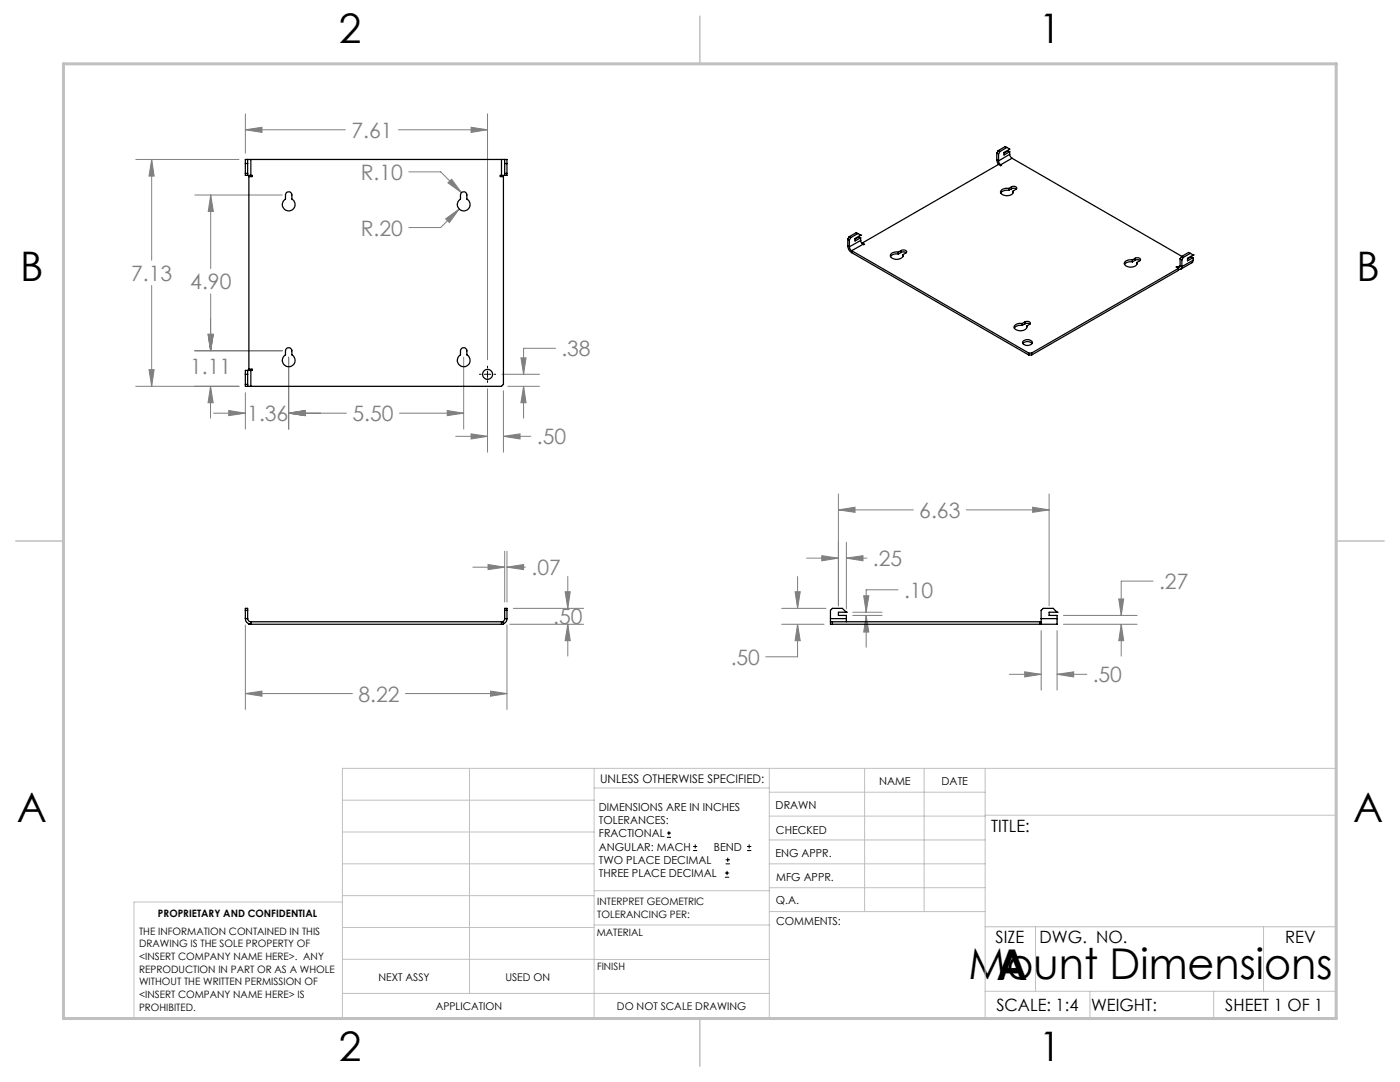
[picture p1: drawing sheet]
<svg xmlns="http://www.w3.org/2000/svg" width="279mm" height="216mm" viewBox="0 0 279 216" stroke-linecap="round" stroke-linejoin="round" font-family="sans-serif">
<g fill="none" stroke="#000" stroke-width=".2">
<path d="M95.7 74.7h.3M96.7 74.7h1.2M97.3 73.1v.3M97.3 74v1.3M97.3 76v.3M98.6 74.7h.3M133.1 167.1h.8M133.1 166.2h.8M133.5 165.8v.9M138.3 169.7h.8M138.3 168.9h.8M138.7 168.5v.8"/>
<path d="M144.7 175h.8M144.7 174.2h.8M144.8 172.4h.9M144.8 171.6h.9M145.1 173.8v.8M145.2 171.1v.9M149.1 169.7h.8M149.1 168.9h.8M149.5 168.5v.8"/>
</g>
<g fill="none" stroke="#808080" stroke-width=".2">
<path d="M27.1 31.8h20.6M30.3 31.8l.5 3.3h-1.1zM30.3 31.8v20.1M38.9 38.9h17.4M42.1 38.9l.5 3.3h-1zM42.1 38.9v14.7M49 25.9l3.3-.5v1zM49 22.7v7.9M49 25.9h19.9M79.5 25.9h17.8M81.6 34.3h6.3l4.2 4.2M89.4 36.5l.7-.7 2 2.7z"/>
<path d="M94 25.4l3.3 .5-3.3 .5zM97.3 22.7v49.1M30.3 57v20.1M42.1 58.6v11.4M88.9 43.7l2.8-2-2 2.7zM91.7 41.7l-3.8 3.7h-6.3M27.1 77.1h20.6M29.7 73.8h1.1l-.5 3.3zM38.8 70h17.5M41.5 66.7h1l-.5 3.3zM41.6 66.7h1l-.5 3.3zM42 77.1l.5 3.3h-1z"/>
<path d="M42 63.6v6.4M42 77.1v6.3M49 78.4v7.2M57.6 71.3v14.3M92.5 71.3v14.3M97.3 77.6v12.6M100.2 74.7h7.5M100.5 78v12.2M101.4 77.1h6.3M104 71.4h1l-.5 3.3zM104.5 77.1l.5 3.3h-1zM104.5 77.1v6.3"/>
<path d="M110.8 69.5h-6.3v5.2M42.6 82.4h6.4M45.6 81.9l3.4 .5-3.4 .5zM57.6 82.4l3.3-.5v1zM57.6 82.4h11.5M79.7 82.4h12.8M89.3 81.9l3.2 .5-3.2 .5zM90.9 87.1h6.4M94 86.6l3.3 .5-3.3 .5zM100.5 87.1l3.3-.5v1zM100.5 87.1h5.4M167.3 98.6v22.3"/>
<path d="M209.4 98.6v22.3M94.4 113.2h6.3M97.4 112.6l3.3 .6-3.3 .5zM100.7 110v10.1M101.2 113.2l3.3-.6v1.1zM101.2 110v10.1M101.2 113.2h3.7M112.8 118.1h1l-.5 3.3zM113.3 115v6.4M158.7 118.1h1l-.5 3.3zM159.2 115v6.4M161 111.4h6.3"/>
<path d="M164 110.9l3.3 .5-3.3 .5zM167.3 101.7l3.3-.5v1zM167.3 101.7h15M168.9 111.4l3.3-.5v1zM168.9 108.2v13.3M168.9 111.4h4.1M172.4 118.9h1l-.5 3.3zM179.2 117.7h-6.3v4.5M192.8 101.7h16.6M206.1 101.2l3.3 .5-3.3 .5zM223.3 119.5h1l-.5 3.3zM230.1 116h-6.3v6.8"/>
<path d="M49 138.4l3.3-.5v1zM49 124.7v16.9M49 138.4h21.3M80.9 138.4h20.3M97.9 137.9l3.3 .5-3.3 .5zM101.2 124.7v16.9M101.7 124.6h14.8M102.4 121.4h14.1M113.3 124.6l.5 3.2h-1zM113.3 124.6v6.3M156 121.4h8.9M156 124.6h8.5"/>
<path d="M159.2 124.6l.5 3.2h-1zM159.2 124.6v6.5h-6.4M170.2 122.8h5.8M170.2 122.2h5.8M172.9 122.8l.5 3.3h-1zM172.9 122.8v6.4M201.4 134.5h6.4M204.5 134.1l3.3 .4-3.3 .6zM207.8 125.8v11.9M211 134.5l3.3-.4v1zM211 125.8v11.9M211 134.5h5.9"/>
<path d="M212.2 124.6h14.7M212.2 122.8h14.7M223.8 124.6l.5 3.2h-1zM223.8 124.6v6.3"/>
</g>
<g fill="none" stroke="#c0c0c0" stroke-width=".2">
<path d="M68.3 159.7h50.3M93.7 153.3v44.9M118.6 153.3v49.9M118.6 157.2h34.9M153.5 153.3v49.9M153.5 158.1h43.1M172.5 153.3v28.6M184.4 153.3v28.6M196.6 153.3v49.9M68.3 180h-41.6v23.2h240v-49.9h-198.4v49.9M68.3 178.7h50.3M68.3 172.4h50.3"/>
<path d="M68.3 166h50.3M118.6 177.7h35M153.5 167.6h43.1M153.5 162.8h43.1M153.5 172.4h43.1M153.5 177.1h43.1M196.6 162.7h70.1M68.3 198.2h85.2M68.3 191.4l85.2 .1M68.3 185.1h50.3M118.6 184.6h35M153.6 181.9h43"/>
<path d="M196.6 197.8h70.1M196.6 184.9h70.1M206.7 184.9v12.9M217.5 197.8v5.4M242.2 197.8v5.4M252.2 184.9v12.9"/>
</g>
<path d="M139.7 3.2v9.5M3.1 107.9h9.6M266.7 107.9h9.5M139.7 203.2v9.6" fill="none" stroke="#c0c0c0" stroke-width=".3"/>
<path d="M12.7 12.7h254v190.5h-254z" fill="none" stroke="#c0c0c0" stroke-width=".6"/>
<path d="M97.9 137.9l3.3 .5-3.3 .5zM49 138.4l3.3-.5v1zM101.2 113.2l3.3-.6v1.1zM97.4 112.6l3.3 .6-3.3 .5zM112.8 118.1h1l-.5 3.3zM113.3 124.6l.5 3.2h-1zM30.3 31.8l.5 3.3h-1.1zM29.7 73.8h1.1l-.5 3.3zM45.6 81.9l3.4 .5-3.4 .5zM57.6 82.4l3.3-.5v1zM57.6 82.4l3.3-.5v1zM89.3 81.9l3.2 .5-3.2 .5zM41.5 66.7h1l-.5 3.3zM42 77.1l.5 3.3h-1zM42.1 38.9l.5 3.3h-1zM41.6 66.7h1l-.5 3.3zM104.5 77.1l.5 3.3h-1zM104 71.4h1l-.5 3.3zM94 86.6l3.3 .5-3.3 .5zM100.5 87.1l3.3-.5v1zM89.4 36.5l2.7 2-2-2.7zM88.9 43.7l.8 .7 2-2.7zM49 25.9l3.3-.5v1zM94 25.4l3.3 .5-3.3 .5zM206.1 101.2l3.3 .5-3.3 .5zM167.3 101.7l3.3-.5v1zM204.5 134.1l3.3 .4-3.3 .6zM211 134.5l3.3-.4v1zM223.3 119.5h1l-.5 3.3zM223.8 124.6l.5 3.2h-1zM172.4 118.9h1l-.5 3.3zM172.9 122.8l.5 3.3h-1zM164 110.9l3.3 .5-3.3 .5zM168.9 111.4l3.3-.5v1zM158.7 118.1h1l-.5 3.3zM159.2 124.6l.5 3.2h-1z" fill="#808080"/>
<g fill="none" stroke="#000" stroke-width=".25">
<path d="M49 32.6h.4M49 34.6h.4M49.4 35h.7M49.4 31.8h.7M49.4 31.8h-.4v3.2h.4M49.4 31.8v3.2M50.1 31.8v3.2M50.1 35h.2v.2h-.6v38.5h.6v.2h-.2M50.1 31.8h50M57.2 38.4a.63 .63 0 0 1 .7-.1 .63 .63 0 0 1 .3 .6v.8a1.27 1.27 0 0 1 .4 1.9 1.27 1.27 0 0 1-2 0 1.27 1.27 0 0 1 .4-1.9 1.46 1.46 0 0 1 .2-1.3zM92.1 38.4a.63 .63 0 0 1 .7-.1 .63 .63 0 0 1 .4 .6v.8a1.27 1.27 0 0 1 .3 1.9 1.27 1.27 0 0 1-1.9 0 1.27 1.27 0 0 1 .3-1.9 1.46 1.46 0 0 1 .2-1.3zM100.1 35h.6"/>
<path d="M100.1 31.8h.6M100.1 31.8v3.2M100.1 35h-.3v.2h.7v41.5l-.4 .4h-50M100.7 31.8v3.2M100.7 31.8h.5v3.2h-.5M100.7 32.6h.5M100.7 34.6h.5M198.9 31.9l.3 .9M198.9 30.6l.4 .1M198.9 31.9l.4 .2M198.9 30.6v1.3M199.2 30.1l.4 .1"/>
<path d="M199.2 30.1l-.3 .5M199.3 32.1l.1 .4 .3 .4M199.3 32.8l-27.2 15.7M199.3 32.8l.4 .3M199.3 30.7v1.4M199.6 30.2l-.3 .5M199.7 32.9h.2l-.2 .2M199.7 32.9v.2M200.9 29.4l.6 .4-1.1 .6v.5l1.1-.6M200.9 29.4l-1.3 .8M200.9 29.4l-.3-.2-1.4 .9M201.3 37.6a1.22 1.22 0 0 0-1.6 .8 1.55 1.55 0 0 0 2.5 0v-.3"/>
<path d="M201.3 38a1.6 1.6 0 0 0-1.6 .5M201.3 37.6v.4M201.5 30.8l.1 .3 .4 .5M201.5 30.3v.5M201.5 30.8l-2.2 1.3M201.5 30.3l-.3-.2-.8 .5M201.9 37.3a.57 .57 0 0 1 .6-.2 .57 .57 0 0 1 .3 .6l-.6 .4M201.9 37.7l.6-.1 .3 .1M201.9 37.3l-.6 .3M201.9 37.3v.4M201.9 37.7l-.6 .3M202 31.6l-2.3 1.3"/>
<path d="M202 31.6l33.9 19.6M202.2 38.1v.4M169.2 49.1a1.56 1.56 0 0 0 .8 1.3M169.2 47.7l.3 .2M169.2 49.1l.3 .1M169.2 47.7v1.4M169.5 47.2l.3 .2M169.5 47.2l-.3 .5M169.5 49.2l.1 .4 .4 .4M169.5 47.9v1.3M169.8 47.4l-.3 .5M170 50l35.3 20.4"/>
<path d="M170 50v.4M170 50.4l35.3 20.4M171.2 46.6l.6 .3M171.2 46.6l-1.4 .8M171.2 46.6l-.3-.2-1.4 .8M171.8 46.9h.1M171.8 48v.3l.4 .5M171.8 46.9l-1.2 .7v.5l1.2-.7M171.8 47.4v.6M171.8 48l-2.3 1.2M171.8 47.4l-.4-.1-.8 .4M172.1 48.5l.4 .3h-.3"/>
<path d="M172.1 48.5v.1M172.2 48.8l-2.2 1.2M179.3 50.3a1.08 1.08 0 0 0-1.6 .9 1.59 1.59 0 0 0 2.5-.1v-.3M179.3 50.7a1.58 1.58 0 0 0-1.6 .5M179.3 50.3v.4M179.8 50a.58 .58 0 0 1 .7-.2 .58 .58 0 0 1 .4 .6l-.7 .4M179.8 50.4l.7-.1 .3 .1M179.8 50l-.5 .3M179.8 50v.4M179.8 50.4l-.5 .3M180.2 50.8v.4M226 51.9a1.22 1.22 0 0 0-1.6 .7 1.55 1.55 0 0 0 2.5 .1v-.3"/>
<path d="M226 52.2a1.5 1.5 0 0 0-1.6 .6M226 51.9v.3M226.6 51.5a.57 .57 0 0 1 .6-.1 .57 .57 0 0 1 .3 .6l-.6 .4M226.6 51.9l.6-.1 .3 .2M226.6 51.5l-.6 .4M226.6 51.5v.4M226.6 51.9l-.6 .3M226.9 52.4v.4M234.9 53.2l.2 .1M234.9 53.2l-.2 .1 .5 .3M234.9 53.2v.2M235.1 53.3v.2"/>
<path d="M235.2 53.6l-29.3 16.8M235.2 53.6v.3l-29.3 16.9M235.5 53a.25 .25 0 0 1-.1 .3 .25 .25 0 0 1-.3 0M235.5 53l-.4 .3M235.5 51.6l.4 .3M235.5 53l.4 .2M235.5 51.6v1.4M235.8 51.2l-.3 .4M235.8 51.2l.3 .2M235.9 53.2a.47 .47 0 0 1-.2 .5 .47 .47 0 0 1-.5 0M235.9 51.9v1.3M236.1 51.4l-.2 .5"/>
<path d="M237.6 50.6l.5 .3M237.6 50.6l-1.5 .8M237.6 50.6l-.4-.2-1.4 .8M238.1 50.9h.1M238.1 51.9l-.1 .5-2.4 1.3M238.1 50.9l-1.1 .6v.5l1.1-.6M238.1 51.4v.5M238.1 51.9l-2.2 1.3M238.1 51.4l-.3-.2-.8 .4M49 74.7h.4M49 76.7h.4M49.4 77.1h.7"/>
<path d="M49.4 73.9h.7M49.4 73.9h-.4v3.2h.4M49.4 73.9v3.2M50.1 73.9v3.2M57.2 69.5a.63 .63 0 0 1 .7-.1 .63 .63 0 0 1 .3 .6v.8a1.27 1.27 0 0 1 .4 1.9 1.27 1.27 0 0 1-2 0 1.27 1.27 0 0 1 .4-1.9v-.8zM92.1 69.5a.63 .63 0 0 1 .7-.1 .63 .63 0 0 1 .4 .6v.8a1.27 1.27 0 0 1 .3 1.9 1.27 1.27 0 0 1-1.9 0 1.27 1.27 0 0 1 .3-1.9v-.8zM204 64.6a1.08 1.08 0 0 0-1.6 .9 1.59 1.59 0 0 0 2.5-.1v-.3M204 64.9a1.5 1.5 0 0 0-1.6 .6M204 64.6v.3M204.1 68.2a1.15 1.15 0 0 1 1.9 .2 1.09 1.09 0 0 1-1.9-.1zM204.1 68.5a1.31 1.31 0 0 1 1.9 0M204.5 64.2a.58 .58 0 0 1 .7-.1 .58 .58 0 0 1 .4 .6l-.7 .4"/>
<path d="M204.5 64.6l.7-.1 .3 .2M204.5 64.2l-.5 .4M204.5 64.2v.4M204.5 64.6l-.5 .3M204.9 65.1v.3M205.3 70.4h.6M205.3 70.4v.4M205.3 70.8h.6M205.9 70.4v.4M49 123.4a1.15 1.15 0 0 0 1.1 1.2v-.5M49 123.4h.4M49 123.4v-2h.4v2"/>
<path d="M49 121.8h.4M49.4 123.4a.66 .66 0 0 0 .7 .7M50.1 124.1h50.4v.5l-50.8-.1M100.7 123.4a.6 .6 0 0 1-.6 .7v.5M100.7 123.4h.5M100.7 121.8h.5M100.7 123.4v-2h.5v2M101.2 123.4l-.2 .7-.5 .4M165.7 123.4v.7M165.7 123.4h3.2M165.7 124.1h42.1M166.1 124.1v.5"/>
<path d="M168.9 123.4v.7M168.9 122.2h.1M168.9 122.2l-.8-.8h-2l-.4 .4v1.6M168.9 122.2h-1.6v.6h1.6v.6M207.6 124.1v.5M207.8 123.4v1.2M207.8 123.4h3.2M211 122.2h.1M211 123.4v1.2h-45.3v-.5M211 122.2l-.8-.8h-2l-.4 .4v1.6M211 122.2h-1.6v.6h1.6v.6"/>
<circle cx="97.3" cy="74.7" r=".99"/>
</g>
<g font-size="8.5">
<text x="193.3" y="195.4">Mount Dimensions</text>
<text x="198.9" y="195.5">A</text>
</g>
<g font-size="8.1">
<text x="67.6" y="8.5">2</text>
<text x="207.3" y="8.5">1</text>
<text x="4" y="56.2">B</text>
<text x="270.7" y="56.2">B</text>
<text x="3.3" y="164.1">A</text>
<text x="270" y="164.1">A</text>
<text x="67.6" y="211.7">2</text>
<text x="207.3" y="211.7">1</text>
</g>
<g font-size="4.2" fill="#808080">
<text x="70.1" y="27.5">7.61</text>
<text x="72" y="35.9">R.10</text>
<text x="72" y="47">R.20</text>
<text x="26.2" y="56">7.13</text>
<text x="38" y="57.7">4.90</text>
<text x="112" y="71.1">.38</text>
<text x="37.9" y="74.7">1.11</text>
<text x="49.3" y="84">1.36</text>
<text x="70.3" y="84">5.50</text>
<text x="107.1" y="88.7">.50</text>
<text x="183.5" y="103.3">6.63</text>
<text x="174.2" y="113">.25</text>
<text x="106.1" y="114.7">.07</text>
<text x="180.4" y="119.3">.10</text>
<text x="231.3" y="117.5">.27</text>
<text x="110.4" y="124.5">.50</text>
<text x="145.8" y="132.6">.50</text>
<text x="218.1" y="136.1">.50</text>
<text x="71.5" y="140">8.22</text>
</g>
<g font-size="3.4">
<text x="197.8" y="166">TITLE:</text>
<text x="198.7" y="188.1">SIZE</text>
<text x="207.5" y="188.1">DWG. NO.</text>
<text x="256.5" y="188.2">REV</text>
<text x="198.8" y="201.7">SCALE: 1:4</text>
<text x="217.7" y="201.8">WEIGHT:</text>
<text x="244.5" y="201.7">SHEET 1 OF 1</text>
</g>
<text font-size="2.4" x="119.8" y="156.2">UNLESS OTHERWISE SPECIFIED:</text>
<g font-size="2.2">
<text x="119.5" y="161.8">DIMENSIONS ARE IN INCHES</text>
<text x="154.8" y="161.4">DRAWN</text>
<text x="175.4" y="156.6">NAME</text>
<text x="187.9" y="156.7">DATE</text>
<text x="119.5" y="164.4">TOLERANCES:</text>
<text x="119.5" y="167.1">FRACTIONAL</text>
<text x="154.9" y="166.3">CHECKED</text>
<text x="119.5" y="169.7">ANGULAR: MACH</text>
<text x="119.5" y="172.4">TWO PLACE DECIMAL</text>
<text x="142.5" y="169.7">BEND</text>
<text x="154.8" y="171">ENG APPR.</text>
<text x="119.5" y="175">THREE PLACE DECIMAL</text>
<text x="154.9" y="175.7">MFG APPR.</text>
<text x="154.9" y="180.4">Q.A.</text>
<text x="154.9" y="184.6">COMMENTS:</text>
</g>
<g font-size="2.1">
<text x="75.5" y="195.7">NEXT ASSY</text>
<text x="100.9" y="195.7">USED ON</text>
<text x="86.9" y="201.5">APPLICATION</text>
<text x="123.1" y="201.6">DO NOT SCALE DRAWING</text>
</g>
<g font-size="2">
<text x="31.5" y="182.9">PROPRIETARY AND CONFIDENTIAL</text>
<text x="119.2" y="180.6">INTERPRET GEOMETRIC</text>
<text x="119.2" y="183.1">TOLERANCING PER:</text>
<text x="27.8" y="186.5">THE INFORMATION CONTAINED IN THIS</text>
<text x="27.8" y="189">DRAWING IS THE SOLE PROPERTY OF</text>
<text x="27.8" y="191.6">&lt;INSERT COMPANY NAME HERE&gt;. ANY</text>
<text x="119.1" y="186.7">MATERIAL</text>
<text x="27.8" y="194.1">REPRODUCTION IN PART OR AS A WHOLE</text>
<text x="27.8" y="196.6">WITHOUT THE WRITTEN PERMISSION OF</text>
<text x="119.1" y="193.5">FINISH</text>
<text x="27.8" y="199.1">&lt;INSERT COMPANY NAME HERE&gt; IS</text>
<text x="27.8" y="201.7">PROHIBITED.</text>
</g>
</svg>
